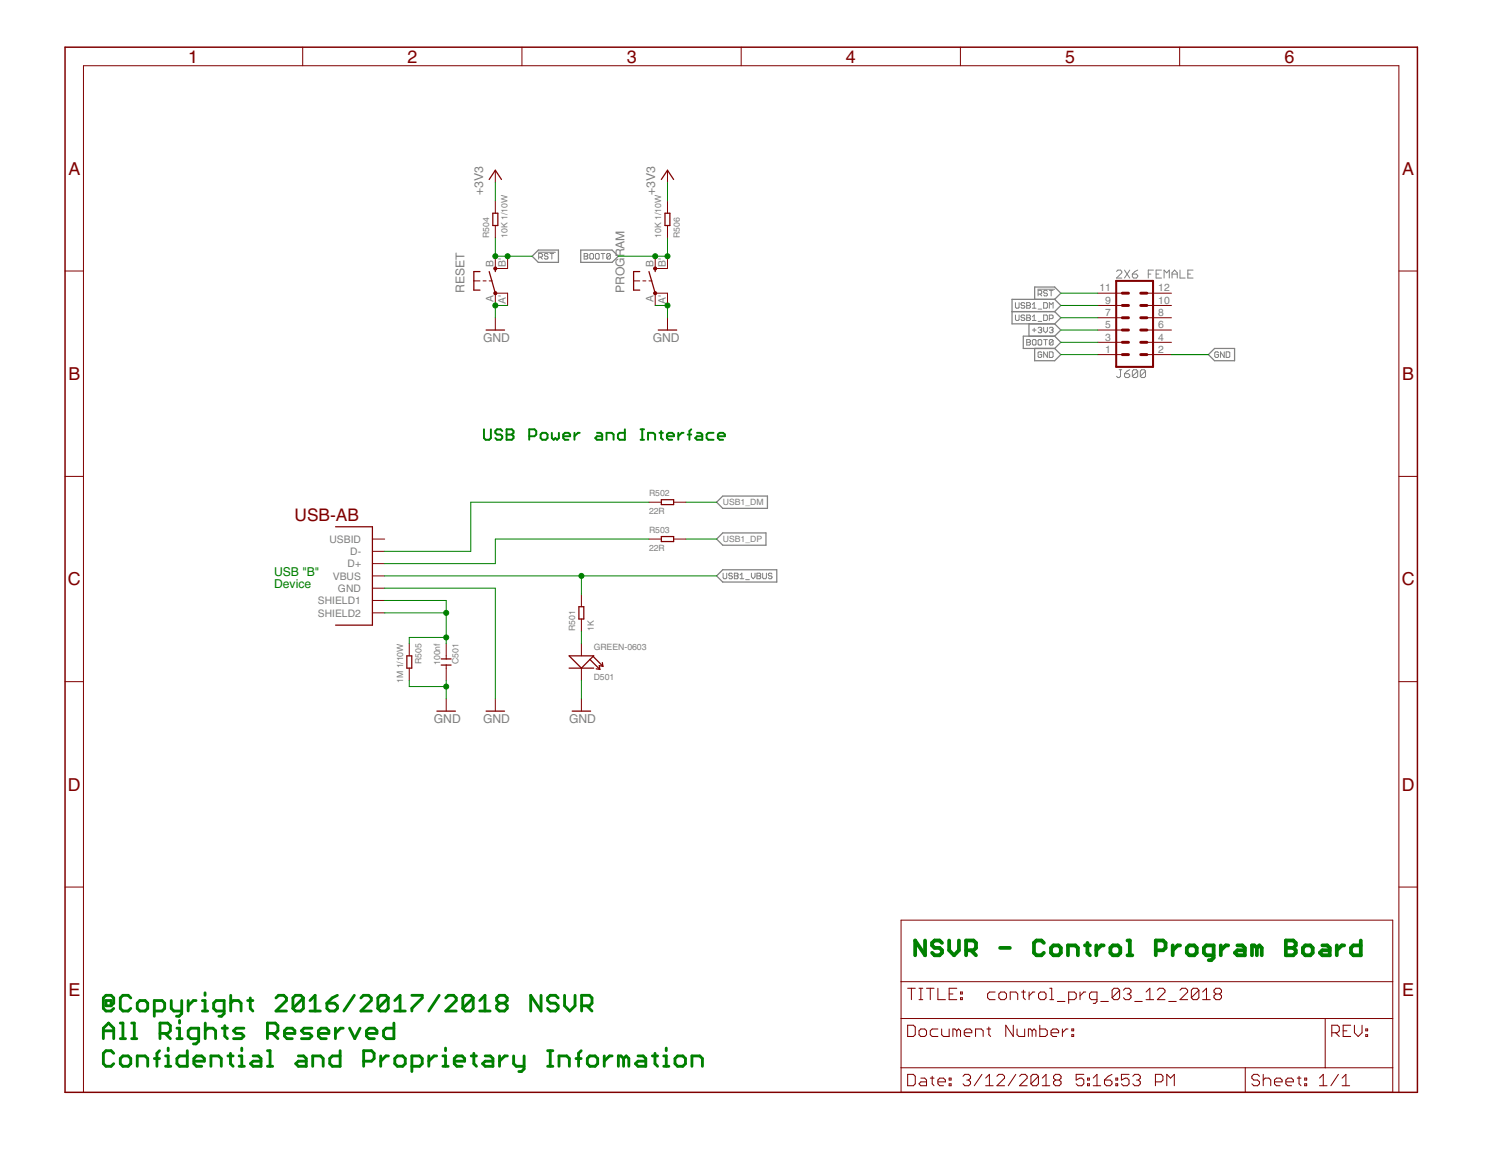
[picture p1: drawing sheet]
<svg xmlns="http://www.w3.org/2000/svg" width="279mm" height="216mm" viewBox="0 0 279 216" stroke-linecap="round" stroke-linejoin="round" font-family="sans-serif">
<g fill="none" stroke="#808080" stroke-width=".19">
<path d="M100.2 46.9h3.2M100.3 47.9h.5l.2-.2v-.4l-.2-.1h-.5v1M100.6 47.9l.4 .3M102 47.3l-.2-.1h-.3l-.2 .1 .2 .4h.3l.2 .2v.1l-.2 .2h-.3l-.2-.2M102.4 47.2h.7M102.7 47.2v1M108.7 47.2h.5l.2 .1-.2 .4 .2 .3-.2 .2h-.5zM108.7 47.7h.5M110 47.2h.3l.2 .1v.7l-.2 .2h-.3l-.2-.2v-.7zM110.8 47.3l.2-.1h.4l.1 .1v.7l-.1 .2h-.4l-.2-.2zM111.9 47.2h.7M112.2 47.2v1"/>
<path d="M113.6 47.3l-.1-.1h-.4l-.2 .1v.7M113.6 47.3v.7l-.1 .2h-.4l-.2-.2M113.6 47.3l-.7 .7M189 56.3v.9l.2 .2h.3l.2-.2v-.9M189 58.6v.9l.2 .1h.3l.2-.1v-.9M190.8 56.5l-.2-.2h-.4l-.1 .4 .1 .2h.4l.2 .3-.2 .2h-.4l-.1-.2M190.8 58.8l-.2-.2h-.4l-.1 .2 .1 .3h.4l.2 .2-.2 .3h-.4l-.1-.1M191.1 56.3h.5l.2 .2-.2 .4 .2 .3-.2 .2h-.5zM191.1 56.9h.5M191.1 58.6h.5l.2 .2-.2 .3 .2 .4-.2 .1h-.5zM191.1 59.1h.5M192.2 57.4h.6"/>
<path d="M192.2 56.7l.3-.4v1.1M192.2 59l.3-.4v1M192.2 59.6h.6M193.2 53.8h3.1M193.2 54.7h.5l.2-.1v-.4l-.2-.2h-.5v1.1M193.2 57.5h.7M193.2 59.8h.7M193.6 54.7l.3 .4M194.3 56.3h.5l.2 .2v.7l-.2 .2h-.5zM194.3 58.6h.5l.2 .2v.7l-.2 .1h-.5zM195 54.2l-.2-.2h-.4l-.1 .2 .1 .4h.4l.2 .1-.2 .4h-.4l-.1-.2M195.3 57.4v-1.1l.4 .4 .3-.4v1.1"/>
<path d="M195.3 59.3h.5l.2-.2v-.3l-.2-.2h-.5v1M195.3 54h.7M195.7 54v1.1M207.8 50.5l.3-.2h.5l.2 .2v.3l-1 1h1M209.3 50.3l1 1.5M210.3 50.3l-1 1.5M210.8 51h.7l.3 .3v.2l-.3 .3h-.5l-.2-.3zM211.8 50.3l-.5 .2-.5 .5M213.7 51h.5M214.7 50.3h-1v1.5M215.2 51h.5M216.2 50.3h-1v1.5h1"/>
<path d="M216.7 51.8v-1.5l.5 .5 .5-.5v1.5M218.2 51h.9M218.2 51.8v-1l.5-.5 .4 .5v1M219.6 50.3v1.5h1M221.1 51h.5M222.1 50.3h-1v1.5h1M191.1 63.2h.5l.2 .2-.2 .3 .2 .4-.2 .1h-.5zM191.1 63.7h.5M192.2 61.4h.6M192.3 63.2h.4l.1 .2v.7l-.1 .1h-.4l-.1-.1v-.7zM192.5 61.1v.7M193.2 61.1l.2-.2h.3l.2 .2-.2 .3"/>
<path d="M193.4 63.2h.3l.2 .2v.7l-.2 .1h-.3l-.2-.1v-.7zM193.6 61.4h.1M193.7 61.4l.2 .2-.2 .3h-.3l-.2-.1M193.9 65.7l-.2-.2h-.3l-.2 .2v.6l.2 .2h.3l.2-.2v-.3h-.3M194.3 60.9v.7l.3 .3 .4-.3v-.7M194.3 63.2h.7M194.6 63.2v1M195 65.5v1l-.7-1v1M195.3 65.5h.6l.1 .2v.6l-.1 .2h-.6zM195.3 61.1l.2-.2h.4l.1 .2-.1 .3M195.7 61.4h.2M195.9 61.4l.1 .2-.1 .3h-.4l-.2-.1"/>
<path d="M196 63.4l-.1-.2h-.4l-.2 .2v.7M196 63.4v.7l-.1 .1h-.4l-.2-.1M196 63.4l-.7 .7M208.3 68.8h.5M208.6 68.8v1.2l-.3 .3h-.2l-.3-.3M209.3 69.6h.7l.3 .2v.2l-.3 .3h-.5l-.2-.3zM210.3 68.8l-1 .8M211.8 69.1l-.3-.3h-.5l-.2 .3v.9M211.8 69.1v.9l-.3 .3h-.5l-.2-.3M211.8 69.1l-1 .9M213.2 69.1v.9l-.2 .3h-.5l-.2-.3M213.2 69.1l-.2-.3h-.5l-.2 .3v.9"/>
<path d="M213.2 69.1l-.9 .9M226.8 65.7l-.1-.2h-.4l-.2 .2v.6l.2 .2h.4l.1-.2v-.3h-.3M227.9 65.5v1l-.7-1v1M228.2 65.5h.5l.2 .2v.6l-.2 .2h-.5zM134.6 106.7v.8l.2 .2h.3l.2-.2v-.8M136.3 106.8l-.1-.1h-.4l-.1 .1 .1 .4h.4l.1 .2-.1 .3h-.4l-.1-.2M136.7 106.7h.5l.2 .1-.2 .4 .2 .3-.2 .2h-.5zM136.7 107.2h.5M137.8 107.7h.7M137.8 107l.3-.3v1M138.8 107.9h.7M139.9 106.7v.7l.3 .3 .3-.3v-.7"/>
<path d="M140.9 106.7h.5l.2 .1-.2 .4 .2 .3-.2 .2h-.5zM140.9 107.2h.5M142 106.7v.8l.1 .2h.4l.2-.2v-.8M143.7 106.8l-.2-.1h-.3l-.2 .1 .2 .4h.3l.2 .2-.2 .3h-.3l-.2-.2"/>
</g>
<g fill="none" stroke="#808080" stroke-width=".23">
<path d="M99.1 47.7l1.1-1.2h3.7v2.3h-3.7zM108.1 46.5h5.8l1.2 1.2-1.2 1.1h-5.8zM188.4 58h7.9M192.6 55.7v-2.3h3.7l1.2 1.2-1.2 1.1M196.3 55.7l1.2 1.2-1.2 1.1M196.3 55.7h-7.9v4.6h7.9M196.3 58l1.2 1.1-1.2 1.2M191.5 60.3v2.3M192.6 64.9v2.2h3.7l1.2-1.1-1.2-1.1M196.3 62.6h-5.8v2.3h5.8M196.3 60.3l1.2 1.1-1.2 1.2M196.3 62.6l1.2 1.1-1.2 1.2"/>
<path d="M224.9 66l1.2-1.1h3.7v2.2h-3.7zM133.4 93.5l1.1-1.2h8.4v2.3h-8.4zM133.4 107.2l1.1-1.2h10.1v2.3h-10.1zM133.4 100.3l1.1-1.1h8.1v2.3h-8.1z"/>
</g>
<g fill="none" stroke="#800000" stroke-width=".19">
<path d="M56.3 8.8v3.4M97.2 8.8v3.4M138 8.8v3.4M178.8 8.8v3.4M219.6 8.8v3.4M92.2 31.7v2.3M92.2 37.4v2.3M124.2 31.7v2.3M124.2 37.4v2.3M12.1 50.4h3.4M88.2 52.3h1.1M89.9 52.3h.6"/>
<path d="M91.1 52.3h.5M92.2 56.9v-2.3h2.3v2.3M92.2 42v2.3M92.2 47.7v2.3h2.3v-2.3M92.2 59.1v2.3M117.9 52.3h1.2M119.7 52.3h.5M120.8 52.3h.6M122 56.9v-2.3h2.2v2.3M122 47.7v2.3h2.2v-2.3M124.2 42v2.3M124.2 59.1v2.3"/>
<path d="M204.3 56.9h4.6M204.3 59.1h4.6M204.3 54.6h4.6M213.5 56.9h4.6M213.5 59.1h4.6M213.5 54.6h4.6M260.4 50.4h3.4M204.3 61.4h4.6M204.3 63.7h4.6M204.3 66h4.6M213.5 61.4h4.6M213.5 63.7h4.6"/>
<path d="M213.5 66h4.6M12.1 88.7h3.4M120.8 93.5h2.3M125.4 93.5h2.3M260.4 88.7h3.4M69.3 104.9h2.3M69.3 102.6h2.3M69.3 107.2h2.3M69.3 109.5h2.3M69.3 100.3h2.3M69.3 111.8h2.3M69.3 114.1h2.3"/>
<path d="M76.2 119.8v2.3M83.1 119.8v2.8M108.2 110.6v2.3M108.2 115.2v2.3M108.2 119.8v2.3M120.8 100.3h2.3M125.4 100.3h2.3M12.1 126.9h3.4M76.2 124.4v2.2M83.1 123.8v2.8M83.1 130.1v2.3M92.2 130.1v2.3"/>
<path d="M108.2 124.4v2.2M108.2 130.1v2.3M260.4 126.9h3.4M12.1 165.1h3.4M167.7 171.3h91.5v32h-91.5zM260.4 165.1h3.4M167.7 189.6h91.5M167.7 198.7h91.5M167.7 182.7h91.5M169 190.8h1l.4 .4v1.4l-.4 .3h-1zM169 200h1l.4 .3v1.4l-.4 .4h-1zM169 183.9h1.4"/>
<path d="M169.7 183.9v2.2M171.1 191.9l.3-.4h.7l.4 .4v.7l-.4 .3h-.7l-.3-.3zM171.1 183.9h.7M171.1 186.1h.7M171.4 183.9v2.2M172.5 183.9h1.4M173.2 183.9v2.2M174.6 183.9v2.2h1.4M174.6 191.5h-1.1l-.3 .4v.7l.3 .3h1.1M175.3 191.5v1.1l.3 .3h1.1v-1.4M176.7 185h.7M178.1 183.9h-1.4v2.2h1.4"/>
<path d="M178.1 191.9l-.4-.4h-.3v1.4M178.1 191.9l.3-.4 .4 .4v1M178.1 191.9v1M178.8 185.7h.3v.4h-.3zM178.8 184.6h.3v.4h-.3zM179.5 192.2h1.4v-.3l-.3-.4h-.7l-.4 .4v.7l.4 .3h.7M181.6 192.9v-1.4h1l.4 .4v1M182.8 200l-1.4 2.1M183.7 191.5h.7M184.1 191.2v1.4l.3 .3M185.2 184.6h-1l-.4 .4v.7l.4 .4h1M185.9 185l.4-.4h.7l.3 .4v.7l-.3 .4h-.7l-.4-.4z"/>
<path d="M188 186.1v-1.5h1.1l.3 .4v1.1M188.6 190.8v2.1l-1.4-2.1v2.1M189.1 200l-1.4 2.1M189.3 191.5v1.1l.4 .3h1v-1.4M190.2 184.6h.7M190.5 184.3v1.4l.4 .4M191.6 184.6v1.5M192.1 191.9l-.3-.4h-.4v1.4M192.1 191.9v1M192.1 191.9l.4-.4 .3 .4v1M192.6 184.6h-.3l-.7 .8M193.5 190.8v2.1h1.1l.3-.3v-.7l-.3-.4h-1.1"/>
<path d="M193.7 184.6h.7l.3 .4v.7l-.3 .4h-.7l-.4-.4v-.7zM195.4 183.9h.4v2.2M195.4 186.1h.7M195.6 192.2h1.5v-.3l-.4-.4h-.7l-.4 .4v.7l.4 .3h.7M196.8 186.4h1.4M197.8 191.5v1.4M198.8 191.5h-.3l-.7 .7M198.9 186.1h1.1l.3-.4v-.7l-.3-.4h-1.1v2.2M199.5 192.6h.4v.3h-.4zM199.5 191.5h.4v.4h-.4zM201 184.6v1.5M201.7 200h-1.4v1l.7-.3h.4l.3 .3v.7l-.3 .4h-.7l-.4-.4"/>
<path d="M202.1 184.6h-.4l-.7 .8M204.2 186.1h-1.1l-.3-.4v-.7l.3-.4h1.1v1.8l-.3 .4h-.4M204.9 186.4h1.4M207 200l-.7 .3-.7 .7M208.4 184.3l-.3-.4h-.7l-.4 .4v1.4M208.4 184.3v1.4l-.3 .4h-.7l-.4-.4M208.4 184.3l-1.4 1.4M209.1 184.3l.4-.4h.7l.3 .4v.3l-.3 .4M209.8 185h.4M210.2 200h-1.5v1l.8-.3h.3l.4 .3v.7l-.4 .4h-.7l-.4-.4M210.2 185l.3 .4v.3l-.3 .4h-.7l-.4-.4M211.2 186.4h1.4"/>
<path d="M213.3 186.1h1.4M213.3 184.6l.7-.7v2.2M215.4 184.3l.4-.4h.7l.4 .4v.3l-1.5 1.5h1.5M217.6 186.4h1.3M219.6 184.3l.4-.4h.7l.4 .4v.3l-1.5 1.5h1.5M223.2 184.3l-.4-.4h-.7l-.3 .4v1.4M223.2 184.3v1.4l-.4 .4h-.7l-.3-.4M223.2 184.3l-1.4 1.4M223.9 186.1h1.4M223.9 184.6l.7-.7v2.2M226.3 185l-.3-.4v-.3l.3-.4h.7l.4 .4v.3l-.4 .4M226.3 185l-.3 .4v.3l.3 .4h.7l.4-.4v-.3l-.4-.4"/>
<path d="M226.3 185h.7M231.8 198.7v4.6M235.1 200v2.1M246.7 189.6v9.1M247.9 192.2h1.1l.3-.3v-.7l-.3-.4h-1.1v2.1M248.6 192.2l.7 .7M249.1 200l-1.4 2.1M250 191.9h.7M251.4 190.8h-1.4v2.1h1.4M252.1 190.8v1.4l.7 .7 .7-.7v-1.4M254.2 192.6h.4v.3h-.4zM254.2 191.5h.4v.4h-.4z"/>
<path d="M15.5 203.3v-191.1h244.9v191.1M171.4 200.7h.7l.4 .3v1.1h-1.1l-.3-.4 .3-.3h1.1M173.2 200.7h.7M173.5 200.3v1.4l.4 .4M174.6 201.4h1.4v-.4l-.4-.3h-.7l-.3 .3v.7l.3 .4h.7M176.7 201.7h.3v.4h-.3zM176.7 200.7h.3v.3h-.3zM179.3 200.3l.3-.3h.7l.4 .3v.4l-.4 .3M180 201h.3M180.3 201l.4 .4v.3l-.4 .4h-.7l-.3-.4M183.5 202.1h1.4M183.5 200.7l.7-.7v2.1"/>
<path d="M185.6 200.3l.3-.3h.7l.4 .3v.4l-1.4 1.4h1.4M189.8 200.3l.3-.3h.7l.4 .3v.4l-1.4 1.4h1.4M193.3 200.3v1.4l-.3 .4h-.7l-.4-.4M193.3 200.3l-.3-.3h-.7l-.4 .3v1.4M193.3 200.3l-1.4 1.4M194 202.1h1.4M194 200.7l.7-.7v2.1M196.5 201l-.4 .4v.3l.4 .4h.7l.3-.4v-.3l-.3-.4M196.5 201l-.4-.3v-.4l.4-.3h.7l.3 .3v.4l-.3 .3M196.5 201h.7M202.4 201.7h.4v.4h-.4zM202.4 200.7h.4v.3h-.4z"/>
<path d="M203.5 202.1h1.4M203.5 200.7l.7-.7v2.1M205.6 201h1.1l.3 .4v.3l-.3 .4h-.7l-.4-.4zM207.7 201.7h.3v.4h-.3zM207.7 200.7h.3v.3h-.3zM210.9 200.3l.3-.3h.7l.4 .3v.4l-.4 .3M211.6 201h.3M211.9 201l.4 .4v.3l-.4 .4h-.7l-.3-.4M215.1 201.4h1l.4-.4v-.7l-.4-.3h-1v2.1M217.2 202.1v-2.1l.7 .7 .7-.7v2.1M234.4 200.3l-.3-.3h-.7l-.4 .3v.4l.4 .3h.7l.3 .4v.3l-.3 .4h-.7l-.4-.4M235.1 201l.4-.3h.7l.3 .3v1.1"/>
<path d="M237.2 201.4h1.5v-.4l-.4-.3h-.7l-.4 .3v.7l.4 .4h.7M239.4 201.4h1.3v-.4l-.3-.3h-.7l-.3 .3v.7l.3 .4h.7M241.5 200.7h.7M241.8 200.3v1.4l.4 .4M242.9 201.7h.3v.4h-.3zM242.9 200.7h.3v.3h-.3zM245.6 202.1h1.4M245.6 200.7l.7-.7v2.1M249.8 202.1h1.4M249.8 200.7l.7-.7v2.1"/>
</g>
<path d="M12.1 8.8h251.7v194.5h-251.7z" fill="none" stroke="#800000" stroke-width=".28"/>
<g fill="none" stroke="#800000" stroke-width=".23">
<path d="M91.1 33.4l1.1-1.7 1.1 1.7M91.7 39.7h1v2.3h-1zM123.1 33.4l1.1-1.7 1.2 1.7M123.8 39.7h.9v2.3h-.9zM89.3 50.5h-1.1v3.5h1.1M91.1 50.5l1.1 4.1M92.2 50v.5M119.1 50.5h-1.2v3.5h1.2M120.8 50.5l1.2 4.1M122 50v.5M90.5 61.4h3.4M122.5 61.4h3.5"/>
<path d="M62.5 98h6.8v18.4h-6.8M123.1 99.9h2.3v.9h-2.3zM123.1 93h2.3v.9h-2.3zM107.8 112.9h.9v2.3h-.9zM75.7 122.1h.9v2.3h-.9zM81.3 132.4h3.5M82.1 122.6h1.9M82.1 123.8h1.9M90.5 132.4h3.4M105.9 124.4h4.6M106.5 132.4h3.4M109.8 122.7l1.9 1.9"/>
<path d="M110.4 122.2l.1-.1h-4.6l2.3 2.3 1.6-1.7M110.4 122.2l-.6 .5M110.4 122.2l1.8 1.8M111 124.5l.7 .1M112.1 123.3l.1 .7M112.2 124l-.7-.1 .2 .7"/>
</g>
<path d="M207.8 52.3h6.8v16h-6.8z" fill="none" stroke="#800000" stroke-width=".38"/>
<path d="M208.9 59.1h1.2M208.9 56.9h1.2M208.9 54.6h1.2M212.3 59.1h1.2M212.3 56.9h1.2M212.3 54.6h1.2M208.9 61.4h1.2M208.9 66h1.2M208.9 63.7h1.2M212.3 61.4h1.2M212.3 66h1.2M212.3 63.7h1.2" fill="none" stroke="#800000" stroke-width=".55"/>
<g fill="#800000" stroke="#800000" stroke-width=".19">
<circle cx="92.2" cy="54.6" r=".3"/>
<circle cx="92.2" cy="50" r=".3"/>
<circle cx="121.9" cy="54.6" r=".3"/>
<circle cx="121.9" cy="50" r=".3"/>
</g>
<g fill="none" stroke="#008000" stroke-width=".53">
<path d="M19.2 193.3v-1.9l1-1 1 1v1.9M19.2 191.9h2M19.7 186.2h1v1h-1zM20.7 187.2l.5-.5v-1l-.5-.4h-1l-.5 .4v2l.5 .5h1l.5-.5M21.2 196l-.5-.4h-1l-.5 .4v2l.5 .5h1l.5-.5M22.4 190.4h.5v2.9M22.4 193.3h1M22.9 196.5h1l.4 .5v1l-.4 .5h-1l-.5-.5v-1zM24.3 185.7l-.4-.4h-1l-.5 .4v2l.5 .5h1l.4-.5M24.5 190.4h.5v2.9M24.5 193.3h1M25.5 186.7l.5-.5h1l.5 .5v1l-.5 .5h-1l-.5-.5z"/>
<path d="M25.5 198.5v-2h1.5l.5 .5v1.5M28.7 188.2h1.5l.4-.5v-1l-.4-.5h-1.5v2.9M28.7 197h1M29.7 195.6l-.5 .4v2.5M29.8 192.3h1.4l.5-.4v-1l-.5-.5h-1.4v2.9M30.7 192.3l1 1M30.8 198.5h1M30.8 196.5h.5v2M31.3 195.1v.5M31.9 186.2v1.5l.5 .5h1.4M32.9 193.3h1M32.9 191.4h.5v1.9"/>
<path d="M33.4 189.9v.5M33.8 186.2v2.5l-.5 .4h-.4M34.9 195.6v2.9h-1.5l-.5-.5v-1l.5-.5h1.5M35 186.2v2M36.1 197.5h1.9v-.5l-.5-.5h-.9l-.5 .5v1l.5 .5h.9M36.5 186.2h-.5l-1 1M37 193.3h-1.5l-.5-.5v-.9l.5-.5h1.5v2.4l-.5 .5h-.5M37.7 188.2h1M37.7 186.2h.5v2M38.2 184.8v.5M38.2 191.9l.5-.5h.9l.5 .5v1.4M38.2 190.4v2.9"/>
<path d="M39.3 198.5v-2h1.4l.5 .5v1.5M41.4 191.4h.9M41.7 188.2h-1.4l-.5-.5v-1l.5-.5h1.4v2.5l-.5 .4h-.5M41.8 190.9v1.9l.5 .5M42.4 196.5h1M42.9 196v2l.5 .5M42.9 186.7l.5-.5h1l.5 .5v1.5M42.9 185.3v2.9M44.5 198.5h1M44.5 196.5h.5v2M45 195.1v.5M45.4 191.4h-1.4l-.5 .5 .5 .4h.9l.5 .5-.5 .5h-1.4"/>
<path d="M46.1 186.2h1M46.6 185.7v2l.5 .5M47.1 196.5h1l.5 .5v1.5h-1.5l-.5-.5 .5-.5h1.5M49.8 192.3h1.4l.5-.4v-1l-.5-.5h-1.4v2.9M49.8 195.6h.5v2.9M49.8 198.5h1M50.8 192.3l.9 1M51.4 185.7l.5-.4h.9l.5 .4v.5l-1.9 2h1.9M53 192.3h1.9v-.4l-.5-.5h-1l-.4 .5v.9l.4 .5h1M55.5 196.5h1l.5 .5v1.5h-1.5l-.4-.5 .4-.5h1.5M56.5 185.7v2l-.5 .5h-1l-.5-.5M56.5 185.7l-.5-.4h-1l-.5 .4v2"/>
<path d="M56.5 185.7l-2 2M57.7 188.2h1.9M57.7 186.2l1-.9v2.9M58.1 191.4h-1.5l-.5 .5 .5 .4h1l.5 .5-.5 .5h-1.5M58.2 198.5v-2h1.5l.5 .5v1.5M59.3 192.3h1.9v-.4l-.5-.5h-.9l-.5 .5v.9l.5 .5h.9M60.9 186.7h1.4l.5 .5v.5l-.5 .5h-1l-.4-.5zM62.4 191.4v1.9M62.8 185.3l-1 .4-.9 1M63.3 195.6v2.9h-1.4l-.5-.5v-1l.5-.5h1.4M63.9 191.4h-.5l-1 .9M65.1 191.4l.9 1.9 1-1.9"/>
<path d="M66 185.3l-2 2.9M67.2 185.7l.4-.4h1l.5 .4v.5l-1.9 2h1.9M67.7 197.5h1.5l.4-.5v-1l-.4-.4h-1.5v2.9M68.2 192.3h2v-.4l-.5-.5h-1l-.5 .5v.9l.5 .5h1M70.9 196.5v2M72.3 185.7v2l-.5 .5h-1l-.5-.5M72.3 185.7l-.5-.4h-1l-.5 .4v2M72.3 185.7l-2 2M72.3 196.5h-.5l-.9 1M73.3 190.4v2.9h-1.4l-.5-.5v-.9l.5-.5h1.4M73.5 188.2h1.9M73.5 186.2l1-.9v2.9"/>
<path d="M73.5 197l.5-.5h1l.4 .5v1l-.4 .5h-1l-.5-.5zM76.7 185.3h1.9v.4l-1.9 2v.5M76.7 198.5h1.4l.5-.5v-1l-.5-.5h-1.4v2.9M79.8 196.5v2M81.3 196.5h-.5l-1 1M81.7 185.3l-1.9 2.9M82.4 198.5h1M82.4 196.5h.5v2M82.9 195.1v.5M83 185.7l.5-.4h.9l.5 .4v.5l-1.9 2h1.9M84.6 197.5h1.9v-.5l-.5-.5h-1l-.4 .5v1l.4 .5h1M87.7 196.5h1"/>
<path d="M88.1 185.7v2l-.5 .5h-1l-.5-.5M88.1 185.7l-.5-.4h-1l-.5 .4v2M88.1 185.7l-2 2M88.2 196v2l.5 .5M89.3 188.2h1.9M89.3 186.2l1-.9v2.9M90.3 196.5h1l.5 .5v1.5h-1.5l-.5-.5 .5-.5h1.5M92.9 186.7l-.4 .5v.5l.4 .5h1l.5-.5v-.5l-.5-.5M92.9 186.7l-.4-.5v-.5l.4-.4h1l.5 .4v.5l-.5 .5M92.9 186.7h1M93 196.5v2M94.4 196.5h-.4l-1 1"/>
<path d="M95.6 196.5v1.5l.5 .5h1.5M97.6 196.5v2.4l-.5 .5h-.5M100.7 185.3v2.9l-1.9-2.9v2.9M101.9 195.6h1M101.9 198.5h1M102.4 195.6v2.9M103.9 185.7l-.5-.4h-1l-.5 .4v.5l.5 .5h1l.5 .5v.5l-.5 .5h-1l-.5-.5M104.1 198.5v-2h1.4l.5 .5v1.5M105.1 185.3v1.9l1 1 .9-1v-1.9M107.2 197h1M108.2 195.6l-.5 .4v2.5M108.3 187.2h1.4l.5-.5v-1l-.5-.4h-1.4v2.9"/>
<path d="M109.2 187.2l1 1M109.8 196.5h1l.5 .5v1l-.5 .5h-1l-.5-.5v-1zM112.5 196.5v2M113.9 196.5h-.4l-1 1M116.1 197l-.5-.5h-.5v2M116.1 197v1.5M116.1 197l.5-.5 .5 .5v1.5M118.8 196.5h.9l.5 .5v1.5h-1.4l-.5-.5 .5-.5h1.4M121.4 196.5h1M121.9 196v2l.5 .5M123.5 198.5h1M123.5 196.5h.5v2"/>
<path d="M124 195.1v.5M125.6 197l.5-.5h1l.5 .5v1l-.5 .5h-1l-.5-.5zM128.8 198.5v-2h1.5l.4 .5v1.5"/>
</g>
<g fill="none" stroke="#008000" stroke-width=".7">
<path d="M172.2 175v2.8l-1.9-2.8v2.8M175.3 175.5l-.4-.5h-.9l-.5 .5v.5l.5 .4h.9l.4 .5v.4l-.4 .5h-.9l-.5-.5M176.7 175v1.9l.9 .9 .9-.9v-1.9M179.8 176.9h1.4l.5-.5v-.9l-.5-.5h-1.4v2.8M180.7 176.9l1 .9M186.2 176.4h1.8M194.3 175.5l-.5-.5h-.9l-.4 .5v1.8l.4 .5h.9l.5-.5M196.1 176h.9l.5 .4v.9l-.5 .5h-.9l-.5-.5v-.9zM198.8 177.8v-1.8h1.4l.4 .4v1.4M202 176h.9M202.4 175.5v1.8l.5 .5M204.1 176v1.8"/>
<path d="M205.4 176h-.4l-.9 .9M206.7 176.4l.5-.4h.9l.4 .4v.9l-.4 .5h-.9l-.5-.5zM209.9 175h.4v2.8M209.9 177.8h.9M215.1 176.9h1.4l.5-.5v-.9l-.5-.5h-1.4v2.8M218.3 176v1.8M219.7 176h-.5l-.9 .9M220.9 176.4l.5-.4h.9l.5 .4v.9l-.5 .5h-.9l-.5-.5zM225.9 177.8h-1.4l-.4-.5v-.9l.4-.4h1.4v2.2l-.4 .5h-.5M227.2 176v1.8M228.6 176h-.4l-1 .9M230.3 176h.9l.5 .4v1.4h-1.4l-.4-.5 .4-.4h1.4"/>
<path d="M234 176.4l-.5-.4h-.5v1.8M234 176.4v1.4M234 176.4l.4-.4 .5 .4v1.4M239.4 175h1.3l.5 .5v.5l-.5 .4 .5 .5v.4l-.5 .5h-1.3zM239.4 176.4h1.3M243 176h.9l.4 .4v.9l-.4 .5h-.9l-.5-.5v-.9zM246.1 176h1l.4 .4v1.4h-1.4l-.4-.5 .4-.4h1.4M248.8 176v1.8M250.2 176h-.4l-1 .9M253.3 175v2.8h-1.4l-.4-.5v-.9l.4-.4h1.4"/>
</g>
<g fill="none" stroke="#008000" stroke-width=".36">
<path d="M90.1 79.9v1.6l.3 .4h.7l.3-.4v-1.6M94.3 79.9h1l.3 .3v.4l-.3 .3 .3 .3v.3l-.3 .4h-1zM116.3 79.9v2h-1l-.3-.4v-.6l.3-.3h1M119.2 79.9h.7M119.5 79.9v2M128.7 79.9l-.4 .3v1.7M93.5 80.2l-.3-.3h-.7l-.3 .3v.4l.3 .3h.7l.3 .3v.3l-.3 .4h-.7l-.3-.4M94.3 80.9h1M98.5 81.2h1l.3-.3v-.7l-.3-.3h-1v2M100.6 80.9l.3-.3h.7l.3 .3v.6l-.3 .4h-.7l-.3-.4zM102.7 80.6v.9l.4 .4 .3-.4 .3 .4 .3-.4v-.9M104.8 81.2h1.3v-.3l-.3-.3h-.6l-.4 .3v.6l.4 .4h.6"/>
<path d="M106.9 80.6v1.3M107.9 80.6h-.3l-.7 .6M111.1 80.6h.7l.3 .3v1h-1l-.3-.4 .3-.3h1M112.9 81.9v-1.3h1l.3 .3v1M119.2 81.9h.7M120.6 81.9v-1.3h1l.3 .3v1M122.7 80.6h.7M123.1 80.2v1.3l.3 .4M124.1 81.2h1.4v-.3l-.4-.3h-.6l-.4 .3v.6l.4 .4h.6M126.3 80.6v1.3M127.2 80.6h-.3l-.6 .6M128 80.9h.7"/>
<path d="M129.8 80.6h.6l.3 .3v1h-.9l-.4-.4 .4-.3h.9M132.8 80.6h-1l-.3 .3v.6l.3 .4h1M133.6 81.2h1.3v-.3l-.3-.3h-.6l-.4 .3v.6l.4 .4h.6"/>
</g>
<g fill="none" stroke="#008000" stroke-width=".19">
<path d="M92.2 34v3.4M124.2 34v3.4M92.2 44.3v3.4h6.9M94.5 56.9h-2.3v2.2M122 56.9h2.2v2.2M124.2 44.3v3.4h-9.1M197.5 56.9h6.8M197.5 59.1h6.8M197.5 54.6h6.8M197.5 66h6.8M197.5 61.4h6.8M197.5 63.7h6.8"/>
<path d="M218.1 66h6.8M120.8 93.5h-33.2v9.1h-16M127.7 93.5h5.7M71.6 111.8h11.5v8M71.6 109.5h20.6v20.6M71.6 107.2h61.8M71.6 114.1h11.5M83.1 118.6h-6.9v1.2M108.2 107.2v3.4M108.2 117.5v2.3M120.8 100.3h-28.6v4.6h-20.6M127.7 100.3h5.7"/>
<path d="M76.2 126.6v1.2h6.9M83.1 126.6v3.5M108.2 126.6v3.5"/>
</g>
<g fill="#008000" stroke="#008000" stroke-width=".19">
<circle cx="83.1" cy="127.8" r=".47"/>
<circle cx="92.2" cy="56.9" r=".47"/>
<circle cx="124.2" cy="56.9" r=".47"/>
<circle cx="108.2" cy="107.2" r=".47"/>
<circle cx="83.1" cy="114.1" r=".47"/>
<circle cx="83.1" cy="118.6" r=".47"/>
<circle cx="92.2" cy="47.7" r=".47"/>
<circle cx="94.5" cy="47.7" r=".47"/>
<circle cx="124.2" cy="47.7" r=".47"/>
<circle cx="122" cy="47.7" r=".47"/>
</g>
<g font-size="3.8" fill="#800000">
<text x="35" y="11.7">1</text>
<text x="75.8" y="11.7">2</text>
<text x="116.7" y="11.7">3</text>
<text x="157.5" y="11.7">4</text>
<text x="198.3" y="11.7">5</text>
<text x="239.1" y="11.7">6</text>
<text x="12.7" y="32.5">A</text>
<text x="261" y="32.5">A</text>
<text x="12.7" y="70.7">B</text>
<text x="261" y="70.7">B</text>
<text x="12.6" y="108.9">C</text>
<text x="260.9" y="108.9">C</text>
<text x="12.6" y="147.1">D</text>
<text x="260.9" y="147.1">D</text>
<text x="12.7" y="185.4">E</text>
<text x="261" y="185.4">E</text>
</g>
<text font-size="3.7" fill="#800000" x="54.8" y="96.9">USB-AB</text>
<g font-size="2.6" fill="#808080">
<text x="89.9" y="36.3" transform="rotate(-90 89.9 36.3)">+3V3</text>
<text x="122" y="36.3" transform="rotate(-90 122 36.3)">+3V3</text>
<text x="86.5" y="54.6" transform="rotate(-90 86.5 54.6)">RESET</text>
<text x="116.2" y="54.6" transform="rotate(-90 116.2 54.6)">PROGRAM</text>
<text x="89.9" y="63.7">GND</text>
<text x="121.5" y="63.7">GND</text>
<text x="80.8" y="134.7">GND</text>
<text x="89.9" y="134.7">GND</text>
<text x="105.9" y="134.7">GND</text>
</g>
<g font-size="2.6" fill="#008000">
<text x="51" y="107.2">USB &quot;B&quot;</text>
<text x="51" y="109.5">Device</text>
</g>
<g font-size="2.2" fill="#808080">
<text x="91.9" y="49.7" transform="rotate(-90 91.9 49.7)">B</text>
<text x="94.2" y="49.7" transform="rotate(-90 94.2 49.7)">B'</text>
<text x="121.6" y="49.7" transform="rotate(-90 121.6 49.7)">B</text>
<text x="123.9" y="49.7" transform="rotate(-90 123.9 49.7)">B'</text>
<text x="91.9" y="56.2" transform="rotate(-90 91.9 56.2)">A</text>
<text x="94.2" y="56.5" transform="rotate(-90 94.2 56.5)">A'</text>
<text x="121.6" y="56.2" transform="rotate(-90 121.6 56.2)">A</text>
<text x="123.9" y="56.5" transform="rotate(-90 123.9 56.5)">A'</text>
<text x="204.6" y="54.2">11</text>
<text x="205.7" y="56.5">9</text>
<text x="205.7" y="58.8">7</text>
<text x="215.6" y="56.5">10</text>
<text x="215.6" y="58.8">8</text>
<text x="215.6" y="54.2">12</text>
<text x="205.7" y="61.1">5</text>
<text x="205.7" y="63.4">3</text>
<text x="205.7" y="65.7">1</text>
<text x="215.6" y="61.1">6</text>
<text x="215.6" y="63.4">4</text>
<text x="215.6" y="65.7">2</text>
<text x="61.3" y="101">USBID</text>
<text x="61.9" y="107.9">VBUS</text>
<text x="64.7" y="105.6">D+</text>
<text x="65.2" y="103.3">D-</text>
<text x="59.1" y="112.5">SHIELD1</text>
<text x="62.9" y="110.2">GND</text>
<text x="59.1" y="114.7">SHIELD2</text>
</g>
<g font-size="1.9" fill="#808080">
<text x="91.1" y="44.3" transform="rotate(-90 91.1 44.3)">R504</text>
<text x="94.5" y="44.3" transform="rotate(-90 94.5 44.3)">10K 1/10W</text>
<text x="123.1" y="44.3" transform="rotate(-90 123.1 44.3)">10K 1/10W</text>
<text x="126.5" y="44.3" transform="rotate(-90 126.5 44.3)">R506</text>
<text x="120.8" y="95.8">22R</text>
<text x="120.8" y="92.3">R502</text>
<text x="134.5" y="94">USB1_DM</text>
<text x="120.8" y="99.2">R503</text>
<text x="134.5" y="100.9">USB1_DP</text>
<text x="120.8" y="102.6">22R</text>
<text x="107.1" y="117.5" transform="rotate(-90 107.1 117.5)">R501</text>
<text x="110.5" y="117.5" transform="rotate(-90 110.5 117.5)">1K</text>
<text x="78.5" y="123.6" transform="rotate(-90 78.5 123.6)">R505</text>
<text x="81.9" y="123.8" transform="rotate(-90 81.9 123.8)">100nf</text>
<text x="85.3" y="123.6" transform="rotate(-90 85.3 123.6)">C501</text>
<text x="110.5" y="120.9">GREEN-0603</text>
<text x="75" y="127.1" transform="rotate(-90 75 127.1)">1M 1/10W</text>
<text x="110.5" y="126.6">D501</text>
</g>
</svg>
